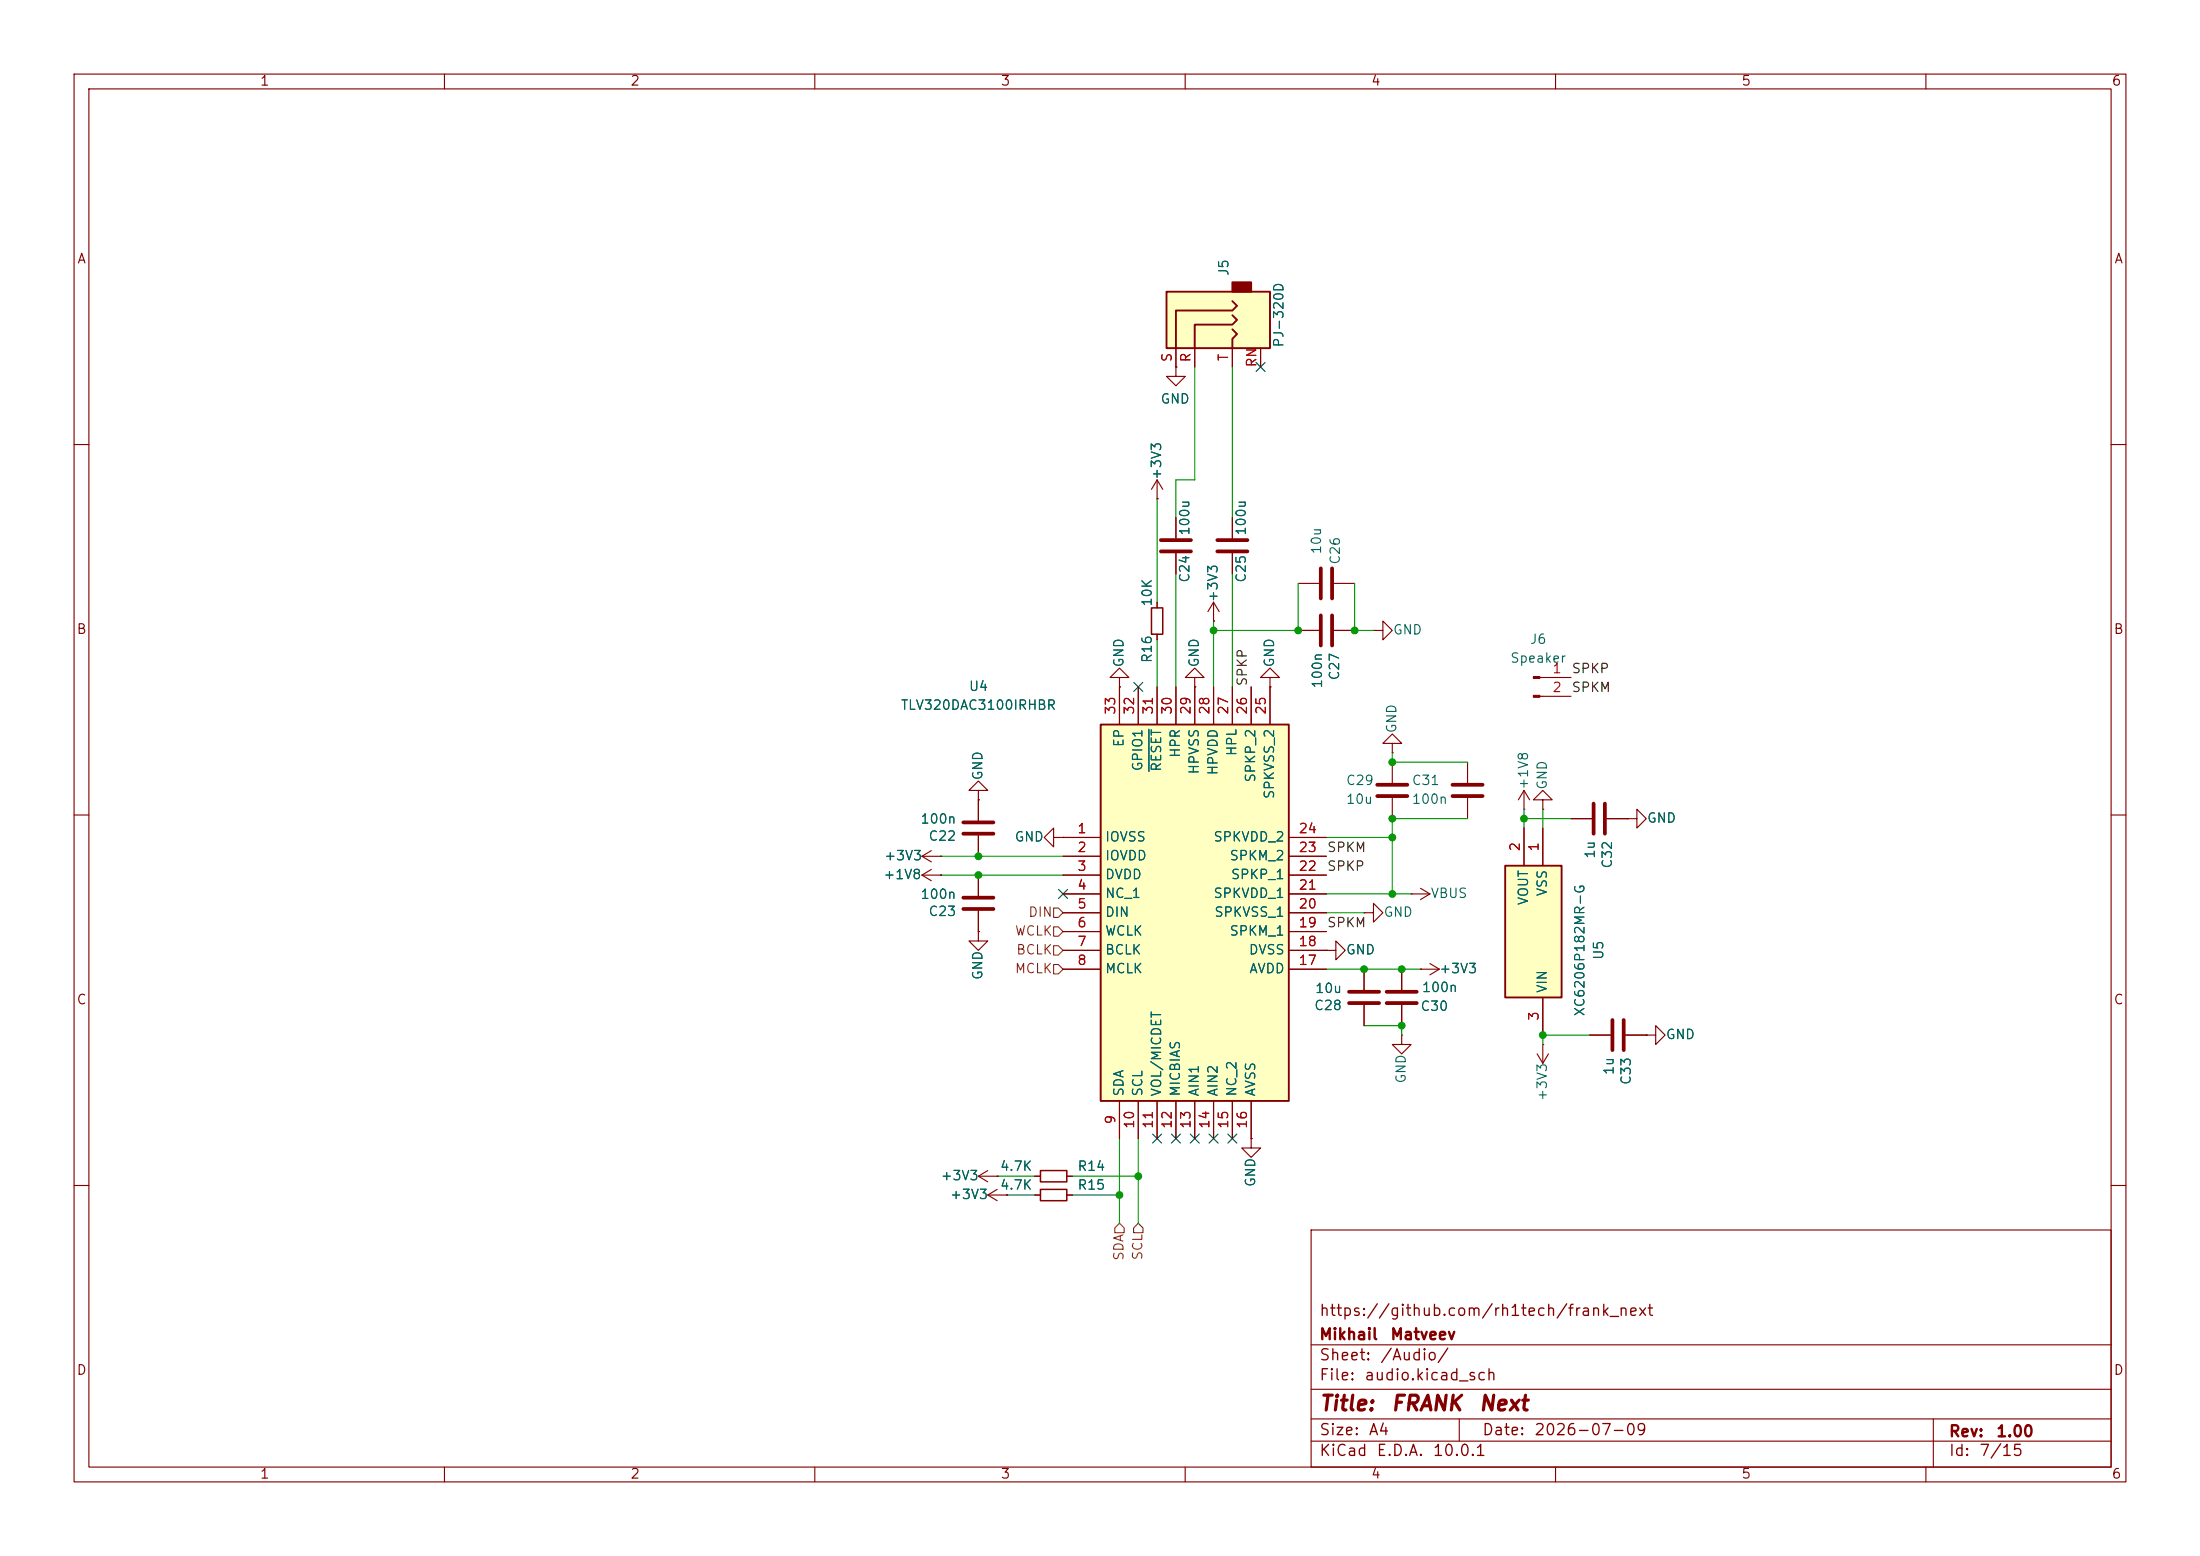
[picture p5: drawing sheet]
<svg xmlns="http://www.w3.org/2000/svg" width="297mm" height="210mm" viewBox="0 0 297 210" stroke-linecap="round" stroke-linejoin="round" font-family="sans-serif">
<g fill="none" stroke="#840000" stroke-width=".15">
<path d="M10 10h277v190h-277zM12 12h273v186h-273zM60 10v2M110 10v2M160 10v2M210 10v2M260 10v2M10 60h2M158.7 69.9v2.7M158.7 74.7v2.8M166.4 69.9v2.7M166.4 74.7v2.8"/>
<path d="M285 60h2M151.1 91.4h1.3l-1.3-1.2-1.2 1.2h1.2v1.3M151.1 92.7h.1M156.2 81.3v.7M156.2 85.6v.8M161.3 91.4h1.3l-1.3-1.2-1.3 1.2h1.3v1.3M161.3 92.7h.1M163.8 83.8h.1M163.8 81.3l-.7 1.3M163.8 81.3l.8 1.3M163.8 81.3v2.5M171.4 91.4h1.3l-1.3-1.2-1.2 1.2h1.2v1.3"/>
<path d="M171.4 92.7h.1M185.4 85.1h1.3v-1.3l1.3 1.3-1.3 1.3v-1.3M185.4 85.1h.1M207.9 91.4h4.2M207.9 94h4.2M10 110h2M132.1 118.1v2.8M188 102.9v2.8M188 107.7v2.8M205.7 109.2h.1M205.7 106.7l-.7 1.3M205.7 106.7l.8 1.3"/>
<path d="M205.7 106.7v2.5M208.3 108h1.2l-1.2-1.3-1.3 1.3h1.3v1.2M208.3 109.2h.1M285 110h2M132.1 122.9v2.8M10 160h2M177 166h108v32h-108zM285 160h2M60 198v2M110 198v2M160 198v2M177 194.5h108"/>
<path d="M177 191.5h108M177 187.5h108M177 181.5h108M197 191.5v3M210 198v2M260 198v2M261 191.5v6.5"/>
</g>
<path d="M156.7 72.9h4.1M156.7 74.4h4.1M164.3 72.9h4.1M164.3 74.4h4.1M185.9 105.9h4.1M185.9 107.4h4.1M130 122.7h4.1M130 121.2h4.1" fill="none" stroke="#840000" stroke-width=".51"/>
<g fill="#840000" stroke="#840000" stroke-width=".15">
<path d="M207 91.3h.9v.3h-.9z"/>
<path d="M207 93.9h.9v.2h-.9z"/>
</g>
<path d="M155.4 82h1.6v3.6h-1.6z" fill="none" stroke="#840000" stroke-width=".2"/>
<path d="M203.2 116.8h7.6v17.8h-7.6z" fill="#ffffc2"/>
<path d="M203.2 116.8h7.6v17.8h-7.6z" fill="none" stroke="#840000" stroke-width=".25"/>
<g fill="none" stroke="#840000" stroke-width=".15">
<path d="M156.2 67.3h.1M156.2 64.8l-.8 1.2M156.2 64.8l.8 1.2M156.2 64.8v2.5M175.3 78.7h2.8M180.1 78.7h2.8M205.7 111.8v5M208.3 111.8v5M212.1 110.5h2.8M216.9 110.5h2.8M219.7 110.5h1.3v-1.3l1.2 1.3-1.2 1.3v-1.3M219.7 110.5h.1"/>
<path d="M208.3 134.6v5.1M214.6 139.7h2.8M219.5 139.7h2.7"/>
</g>
<path d="M178.3 76.7v4.1M179.8 76.7v4.1M215.1 108.5v4M216.7 108.5v4M217.7 137.7v4M219.2 137.7v4" fill="none" stroke="#840000" stroke-width=".51"/>
<path d="M157.5 39.4h13.9v7.6h-13.9z" fill="#ffffc2"/>
<path d="M166.4 38.1h2.5v1.3h-2.5z" fill="#840000" stroke="#840000" stroke-width=".25"/>
<path d="M157.5 39.4h13.9v7.6h-13.9zM166.4 42.5l.6 .7-.6 .6h-5.1v3.2M166.4 44.5l.6 .6-.6 .6v1.3M166.4 40.6l.6 .7-.6 .6h-7.7v5.1" fill="none" stroke="#840000" stroke-width=".25"/>
<g fill="none" stroke="#840000" stroke-width=".15">
<path d="M158.7 49.5v1.3h-1.2l1.2 1.3 1.3-1.3h-1.3M158.7 49.5h.1M158.7 47v2.5M161.3 47v2.5M166.4 47v2.5M170.2 47v2.5M175.3 85.1h2.8M180.1 85.1h2.8M124.5 115.6l1.2 .7M124.5 115.6h2.5M124.5 118.1l1.2 .8M124.5 118.1h2.5"/>
<path d="M125.7 114.8l-1.2 .8M125.7 117.3l-1.2 .8M127 115.6h.1M127 118.1h.1M188 100.3h1.2l-1.2-1.2-1.3 1.2h1.3v1.3M188 101.6h.1M191.8 119.9l1.2 .8M179.1 128.3h1.2v-1.3l1.3 1.3-1.3 1.2v-1.2M179.1 128.3h.1M184.1 123.2h1.3v-1.3l1.3 1.3-1.3 1.3v-1.3M184.1 123.2h.1M184.1 130.8v2.8"/>
<path d="M184.1 135.6v2.8M189.2 139.7v1.3h1.3l-1.3 1.2-1.2-1.2h1.2M189.2 139.7h.1M189.2 130.8v2.8M189.2 135.6v2.8M190.5 120.7h.1M190.5 120.7h2.5M191.8 130.8h.1M191.8 130.8h2.5M193 120.7l-1.2 .7M193 130l1.3 .8M194.3 130.8l-1.3 .8"/>
<path d="M222.2 139.7h1.3v-1.3l1.3 1.3-1.3 1.3v-1.3M222.2 139.7h.1M132.1 158.8l1.2 .7M132.1 158.8h2.5M133.3 158l-1.2 .8M134.6 158.8h.1M139.7 158.8h.8M144 158.8h.8M168.9 153.7v1.2h1.3l-1.3 1.3-1.3-1.3h1.3M168.9 153.7h.1M207.5 142.2l.8 1.3M208.3 141h.1"/>
<path d="M208.3 141v2.5M209 142.2l-.7 1.3M133.3 161.3l1.3 .8M133.3 161.3h2.6M134.6 160.5l-1.3 .8M135.9 161.3h.1M139.7 161.3h.8M144 161.3h.8"/>
</g>
<path d="M178.3 83.1v4M179.8 83.1v4M182.1 135.4h4.1M182.1 133.9h4.1M187.2 135.4h4.1M187.2 133.9h4.1" fill="none" stroke="#840000" stroke-width=".51"/>
<path d="M140.5 158h3.5v1.5h-3.5zM140.5 160.5h3.5v1.6h-3.5z" fill="none" stroke="#840000" stroke-width=".2"/>
<path d="M148.6 97.8h25.4v50.8h-25.4z" fill="#ffffc2"/>
<path d="M148.6 97.8h25.4v50.8h-25.4z" fill="none" stroke="#840000" stroke-width=".25"/>
<g fill="none" stroke="#840000" stroke-width=".15">
<path d="M158.7 49.5h.1M158.7 47v2.5M161.3 47v2.5M166.4 47v2.5M170.2 47v2.5M156.2 67.3h.1M158.7 69.9v2.7M158.7 74.7v2.8M166.4 69.9v2.7M166.4 74.7v2.8M151.1 92.7h.1M151.1 92.7v5.1"/>
<path d="M153.7 92.7v5.1M156.2 81.3v.7M156.2 85.6v.8M156.2 92.7v5.1M158.7 92.7v5.1M161.3 92.7h.1M161.3 92.7v5.1M163.8 83.8h.1M163.8 92.7v5.1M166.4 92.7v5.1M168.9 92.7v5.1M171.4 92.7h.1"/>
<path d="M171.4 92.7v5.1M175.3 85.1h2.8M180.1 85.1h2.8M127 115.6h.1M127 118.1h.1M132.1 106.7h1.2l-1.2-1.3-1.3 1.3h1.3v1.3M132.1 108h.1M132.1 108v2.7M132.1 112.8v2.8M132.1 118.1v2.8M142.2 113v-1.2l-1.2 1.2 1.2 1.3v-1.3h1.3M143.5 113h.1"/>
<path d="M143.5 113h5.1M143.5 115.6h5.1M143.5 118.1h5.1M174 113h5.1M174 115.6h5.1M174 118.1h5.1M198.1 102.9v2.8M198.1 107.7v2.8M205.7 111.8v5M208.3 111.8v5M212.1 110.5h2.8M216.9 110.5h2.8"/>
<path d="M219.7 110.5h.1M132.1 125.7v1.3h1.2l-1.2 1.3-1.3-1.3h1.3M132.1 125.7h.1M132.1 122.9v2.8M143.5 120.7h5.1M143.5 123.2h5.1M143.5 125.7h5.1M143.5 128.3h5.1M143.5 130.8h5.1M174 120.7h5.1M174 123.2h5.1M174 125.7h5.1"/>
<path d="M174 128.3h5.1M174 130.8h5.1M179.1 128.3h.1M184.1 130.8v2.8M184.1 135.6v2.8M189.2 130.8v2.8M189.2 135.6v2.8M191.8 130.8h.1M208.3 134.6v5.1M214.6 139.7h2.8M219.5 139.7h2.7M222.2 139.7h.1"/>
<path d="M134.6 158.8h.1M139.7 158.8h.8M144 158.8h.8M151.1 148.6v5.1M153.7 148.6v5.1M156.2 148.6v5.1M158.7 148.6v5.1M161.3 148.6v5.1M163.8 148.6v5.1M166.4 148.6v5.1M168.9 153.7h.1M168.9 148.6v5.1"/>
<path d="M135.9 161.3h.1M139.7 161.3h.8M144 161.3h.8"/>
</g>
<path d="M155.1 98.4v5.7" fill="none" stroke="#006464" stroke-width=".15"/>
<path d="M130 112.5h4.1M130 111h4.1M196.1 105.9h4.1M196.1 107.4h4.1" fill="none" stroke="#840000" stroke-width=".51"/>
<path d="M142.2 130.2h.7l.6 .6-.6 .6h-.7zM142.2 125.1h.7l.6 .6-.6 .7h-.7zM142.2 122.6h.7l.6 .6-.6 .6h-.7zM142.2 127.6h.7l.6 .7-.6 .6h-.7zM151.1 165.1l.7 .6v.7h-1.3v-.7zM153.7 165.1l.6 .6v.7h-1.3v-.7z" fill="none" stroke="#725600" stroke-width=".15"/>
<g fill="none" stroke="#009600" stroke-width=".15">
<path d="M161.3 49.5v15.3h-2.6v5.1M166.4 49.5v20.4M156.2 67.3v14M158.7 77.5v15.2M166.4 77.5v15.2M175.3 78.7v6.4h-11.5M182.9 78.7v6.4h2.5M156.2 86.4v6.3M163.8 83.8v8.9M127 118.1h16.5M127 115.6h16.5M179.1 113h8.9"/>
<path d="M188 101.6v1.3h10.1M198.1 110.5h-10.1v10.2M205.7 110.5h6.4M205.7 109.2v2.6M208.3 109.2v2.6M179.1 130.8h12.7M179.1 123.2h5M179.1 120.7h11.4M184.1 138.4h5.1v1.3M214.6 139.7h-6.3v1.3M134.6 158.8h5.1M144.8 158.8h8.9"/>
<path d="M151.1 153.7v11.4M153.7 153.7v11.4M135.9 161.3h3.8M144.8 161.3h6.3"/>
</g>
<g fill="none" stroke="#000084" stroke-width=".15">
<path d="M169.6 48.9l1.2 1.2M170.8 48.9l-1.2 1.2M153.1 92.1l1.2 1.2M154.3 92.1l-1.2 1.2M142.9 120l1.2 1.3M144.1 120l-1.2 1.3M155.6 153.1l1.2 1.2M156.8 153.1l-1.2 1.2M158.1 153.1l1.3 1.2M159.4 153.1l-1.3 1.2M160.7 153.1l1.2 1.2M161.9 153.1l-1.2 1.2"/>
<path d="M163.2 153.1l1.2 1.2M164.4 153.1l-1.2 1.2M165.8 153.1l1.2 1.2M167 153.1l-1.2 1.2"/>
</g>
<g fill="#009600" stroke="#009600" stroke-width=".14">
<circle cx="163.8" cy="85.1" r=".46"/>
<circle cx="188" cy="102.9" r=".46"/>
<circle cx="182.9" cy="85.1" r=".46"/>
<circle cx="175.3" cy="85.1" r=".46"/>
<circle cx="132.1" cy="118.1" r=".46"/>
<circle cx="132.1" cy="115.6" r=".46"/>
<circle cx="153.7" cy="158.8" r=".46"/>
<circle cx="151.1" cy="161.3" r=".46"/>
<circle cx="184.1" cy="130.8" r=".46"/>
<circle cx="189.2" cy="130.8" r=".46"/>
<circle cx="189.2" cy="138.4" r=".46"/>
<circle cx="188" cy="120.7" r=".46"/>
<circle cx="208.3" cy="139.7" r=".46"/>
<circle cx="205.7" cy="110.5" r=".46"/>
<circle cx="188" cy="110.5" r=".46"/>
<circle cx="188" cy="113" r=".46"/>
</g>
<g font-size="2" fill="#840000">
<text x="178" y="190.9">Title:</text>
<text x="187.7" y="190.9">FRANK</text>
<text x="199.5" y="190.9">Next</text>
</g>
<g font-size="1.5" fill="#840000">
<text x="178" y="178">https://github.com/rh1tech/frank_next</text>
<text x="178" y="184">Sheet:</text>
<text x="178" y="181.2">Mikhail</text>
<text x="186.2" y="184">/Audio/</text>
<text x="187.6" y="181.2">Matveev</text>
<text x="178" y="186.7">File:</text>
<text x="184.1" y="186.7">audio.kicad_sch</text>
<text x="178" y="196.9">KiCad</text>
<text x="178" y="194.1">Size:</text>
<text x="184.7" y="194.1">A4</text>
<text x="185.7" y="196.9">E.D.A.</text>
<text x="193.3" y="196.9">10.0.1</text>
<text x="200" y="194.1">Date:</text>
<text x="207" y="194.1">2026-07-09</text>
<text x="263" y="194.3">Rev:</text>
<text x="263" y="196.9">Id:</text>
<text x="267.1" y="196.9">7/15</text>
<text x="269.4" y="194.3">1.00</text>
</g>
<g font-size="1.3" fill="#840000">
<text x="35" y="11.9">1</text>
<text x="85" y="11.9">2</text>
<text x="135" y="11.9">3</text>
<text x="185" y="11.9">4</text>
<text x="235" y="11.9">5</text>
<text x="285" y="11.9">6</text>
<text x="10.3" y="35.9">A</text>
<text x="285.3" y="35.9">A</text>
<text x="10.3" y="85.9">B</text>
<text x="285.3" y="85.9">B</text>
<text x="10.3" y="135.9">C</text>
<text x="285.3" y="135.9">C</text>
<text x="10.3" y="185.9">D</text>
<text x="285.3" y="185.9">D</text>
<text x="35" y="199.9">1</text>
<text x="85" y="199.9">2</text>
<text x="135" y="199.9">3</text>
<text x="185" y="199.9">4</text>
<text x="235" y="199.9">5</text>
<text x="285" y="199.9">6</text>
</g>
<g font-size="1.3" fill="#006464">
<text x="166.2" y="37.3" transform="rotate(-90 166.2 37.3)">J5</text>
<text x="173.6" y="47" transform="rotate(-90 173.6 47)">PJ-320D</text>
<text x="156.6" y="54.8">GND</text>
<text x="157.1" y="64.9" transform="rotate(-90 157.1 64.9)">+3V3</text>
<text x="160.9" y="72.4" transform="rotate(-90 160.9 72.4)">100u</text>
<text x="168.5" y="72.4" transform="rotate(-90 168.5 72.4)">100u</text>
<text x="178.7" y="74.9" transform="rotate(-90 178.7 74.9)">10u</text>
<text x="181.2" y="76.3" transform="rotate(-90 181.2 76.3)">C26</text>
<text x="155.8" y="82" transform="rotate(-90 155.8 82)">10K</text>
<text x="160.9" y="78.7" transform="rotate(-90 160.9 78.7)">C24</text>
<text x="164.7" y="81.4" transform="rotate(-90 164.7 81.4)">+3V3</text>
<text x="168.5" y="78.7" transform="rotate(-90 168.5 78.7)">C25</text>
<text x="155.8" y="89.6" transform="rotate(-90 155.8 89.6)">R16</text>
<text x="188" y="86">GND</text>
<text x="203.8" y="89.8">Speaker</text>
<text x="206.5" y="87.2">J6</text>
<text x="130.7" y="93.6">U4</text>
<text x="152" y="90.2" transform="rotate(-90 152 90.2)">GND</text>
<text x="162.2" y="90.2" transform="rotate(-90 162.2 90.2)">GND</text>
<text x="172.3" y="90.2" transform="rotate(-90 172.3 90.2)">GND</text>
<text x="178.8" y="93" transform="rotate(-90 178.8 93)">100n</text>
<text x="181.1" y="91.9" transform="rotate(-90 181.1 91.9)">C27</text>
<text x="121.5" y="96.1">TLV320DAC3100IRHBR</text>
<text x="152" y="100.9" transform="rotate(-90 152 100.9)">EP</text>
<text x="188.8" y="99.1" transform="rotate(-90 188.8 99.1)">GND</text>
<text x="132.9" y="105.4" transform="rotate(-90 132.9 105.4)">GND</text>
<text x="154.5" y="104.2" transform="rotate(-90 154.5 104.2)">GPIO1</text>
<text x="157.1" y="104.2" transform="rotate(-90 157.1 104.2)">RESET</text>
<text x="159.6" y="102.4" transform="rotate(-90 159.6 102.4)">HPR</text>
<text x="162.2" y="104.6" transform="rotate(-90 162.2 104.6)">HPVSS</text>
<text x="164.7" y="104.7" transform="rotate(-90 164.7 104.7)">HPVDD</text>
<text x="167.2" y="102.1" transform="rotate(-90 167.2 102.1)">HPL</text>
<text x="169.8" y="105.7" transform="rotate(-90 169.8 105.7)">SPKP_2</text>
<text x="172.3" y="107.9" transform="rotate(-90 172.3 107.9)">SPKVSS_2</text>
<text x="181.6" y="106.3">C29</text>
<text x="190.5" y="106.3">C31</text>
<text x="206.6" y="106.7" transform="rotate(-90 206.6 106.7)">+1V8</text>
<text x="209.1" y="106.7" transform="rotate(-90 209.1 106.7)">GND</text>
<text x="124.2" y="111.5">100n</text>
<text x="125.3" y="113.8">C22</text>
<text x="136.9" y="113.9">GND</text>
<text x="149.1" y="113.9">IOVSS</text>
<text x="163.7" y="113.9">SPKVDD_2</text>
<text x="181.6" y="108.8">10u</text>
<text x="190.5" y="108.8">100n</text>
<text x="222.3" y="111.4">GND</text>
<text x="119.2" y="119">+1V8</text>
<text x="119.3" y="116.4">+3V3</text>
<text x="149.1" y="116.4">IOVDD</text>
<text x="149.1" y="119">DVDD</text>
<text x="165.9" y="116.4">SPKM_2</text>
<text x="166.1" y="119">SPKP_1</text>
<text x="215.6" y="116" transform="rotate(-90 215.6 116)">1u</text>
<text x="217.9" y="117.3" transform="rotate(-90 217.9 117.3)">C32</text>
<text x="124.2" y="121.6">100n</text>
<text x="125.3" y="124">C23</text>
<text x="149.1" y="121.5">NC_1</text>
<text x="149.1" y="124.1">DIN</text>
<text x="163.7" y="121.5">SPKVDD_1</text>
<text x="163.8" y="124.1">SPKVSS_1</text>
<text x="186.7" y="124.1">GND</text>
<text x="193" y="121.5">VBUS</text>
<text x="206.6" y="122.3" transform="rotate(-90 206.6 122.3)">VOUT</text>
<text x="209.1" y="121.1" transform="rotate(-90 209.1 121.1)">VSS</text>
<text x="149.1" y="126.6">WCLK</text>
<text x="149.1" y="129.1">BCLK</text>
<text x="149.1" y="131.7">MCLK</text>
<text x="165.9" y="126.6">SPKM_1</text>
<text x="168.5" y="129.1">DVSS</text>
<text x="168.6" y="131.7">AVDD</text>
<text x="181.6" y="129.1">GND</text>
<text x="194.2" y="131.7">+3V3</text>
<text x="216.8" y="129.6" transform="rotate(-90 216.8 129.6)">U5</text>
<text x="132.9" y="132.4" transform="rotate(-90 132.9 132.4)">GND</text>
<text x="177.3" y="136.7">C28</text>
<text x="177.4" y="134.3">10u</text>
<text x="191.7" y="136.8">C30</text>
<text x="191.9" y="134.2">100n</text>
<text x="209.1" y="134.1" transform="rotate(-90 209.1 134.1)">VIN</text>
<text x="214.2" y="137.3" transform="rotate(-90 214.2 137.3)">XC6206P182MR-G</text>
<text x="224.8" y="140.6">GND</text>
<text x="152" y="148.1" transform="rotate(-90 152 148.1)">SDA</text>
<text x="154.5" y="148.1" transform="rotate(-90 154.5 148.1)">SCL</text>
<text x="157.1" y="148.1" transform="rotate(-90 157.1 148.1)">VOL/MICDET</text>
<text x="159.6" y="148.1" transform="rotate(-90 159.6 148.1)">MICBIAS</text>
<text x="162.2" y="148.1" transform="rotate(-90 162.2 148.1)">AIN1</text>
<text x="164.7" y="148.1" transform="rotate(-90 164.7 148.1)">AIN2</text>
<text x="167.2" y="148.1" transform="rotate(-90 167.2 148.1)">NC_2</text>
<text x="169.8" y="148.1" transform="rotate(-90 169.8 148.1)">AVSS</text>
<text x="190.1" y="146.3" transform="rotate(-90 190.1 146.3)">GND</text>
<text x="209.1" y="148.7" transform="rotate(-90 209.1 148.7)">+3V3</text>
<text x="218.2" y="145.2" transform="rotate(-90 218.2 145.2)">1u</text>
<text x="220.5" y="146.5" transform="rotate(-90 220.5 146.5)">C33</text>
<text x="126.9" y="159.6">+3V3</text>
<text x="134.9" y="160.9">4.7K</text>
<text x="134.9" y="158.3">4.7K</text>
<text x="145.4" y="160.9">R15</text>
<text x="145.4" y="158.3">R14</text>
<text x="169.8" y="160.3" transform="rotate(-90 169.8 160.3)">GND</text>
<text x="128.2" y="162.2">+3V3</text>
</g>
<g font-size="1.3" fill="#a90000">
<text x="158.5" y="49" transform="rotate(-90 158.5 49)">S</text>
<text x="161" y="49" transform="rotate(-90 161 49)">R</text>
<text x="166.1" y="48.8" transform="rotate(-90 166.1 48.8)">T</text>
<text x="169.9" y="49.7" transform="rotate(-90 169.9 49.7)">RN</text>
<text x="209.5" y="91.2">1</text>
<text x="209.5" y="93.7">2</text>
<text x="150.9" y="96.6" transform="rotate(-90 150.9 96.6)">33</text>
<text x="153.4" y="96.6" transform="rotate(-90 153.4 96.6)">32</text>
<text x="156" y="96.6" transform="rotate(-90 156 96.6)">31</text>
<text x="158.5" y="96.6" transform="rotate(-90 158.5 96.6)">30</text>
<text x="161" y="96.6" transform="rotate(-90 161 96.6)">29</text>
<text x="163.6" y="96.6" transform="rotate(-90 163.6 96.6)">28</text>
<text x="166.1" y="96.6" transform="rotate(-90 166.1 96.6)">27</text>
<text x="168.7" y="96.6" transform="rotate(-90 168.7 96.6)">26</text>
<text x="171.2" y="96.6" transform="rotate(-90 171.2 96.6)">25</text>
<text x="145.3" y="112.8">1</text>
<text x="175.2" y="112.8">24</text>
<text x="145.3" y="115.3">2</text>
<text x="145.3" y="117.9">3</text>
<text x="175.2" y="117.9">22</text>
<text x="175.2" y="115.3">23</text>
<text x="205.5" y="115" transform="rotate(-90 205.5 115)">2</text>
<text x="208" y="115" transform="rotate(-90 208 115)">1</text>
<text x="145.3" y="120.4">4</text>
<text x="145.3" y="122.9">5</text>
<text x="145.3" y="125.5">6</text>
<text x="175.2" y="125.5">19</text>
<text x="175.2" y="122.9">20</text>
<text x="175.2" y="120.4">21</text>
<text x="145.3" y="128">7</text>
<text x="145.3" y="130.6">8</text>
<text x="175.2" y="130.6">17</text>
<text x="175.2" y="128">18</text>
<text x="208" y="137.9" transform="rotate(-90 208 137.9)">3</text>
<text x="150.9" y="151.8" transform="rotate(-90 150.9 151.8)">9</text>
<text x="153.4" y="152.4" transform="rotate(-90 153.4 152.4)">10</text>
<text x="156" y="152.4" transform="rotate(-90 156 152.4)">11</text>
<text x="158.5" y="152.4" transform="rotate(-90 158.5 152.4)">12</text>
<text x="161" y="152.4" transform="rotate(-90 161 152.4)">13</text>
<text x="163.6" y="152.4" transform="rotate(-90 163.6 152.4)">14</text>
<text x="166.1" y="152.4" transform="rotate(-90 166.1 152.4)">15</text>
<text x="168.7" y="152.4" transform="rotate(-90 168.7 152.4)">16</text>
</g>
<g font-size="1.3" fill="#0f0f0f">
<text x="168.6" y="92.7" transform="rotate(-90 168.6 92.7)">SPKP</text>
<text x="212.1" y="91.2">SPKP</text>
<text x="212.1" y="93.7">SPKM</text>
<text x="179.1" y="117.8">SPKP</text>
<text x="179.1" y="115.3">SPKM</text>
<text x="179.1" y="125.5">SPKM</text>
</g>
<g font-size="1.3" fill="#725600">
<text x="138.7" y="124.1">DIN</text>
<text x="136.9" y="131.7">MCLK</text>
<text x="136.9" y="126.6">WCLK</text>
<text x="137.1" y="129.1">BCLK</text>
<text x="152" y="170.2" transform="rotate(-90 152 170.2)">SDA</text>
<text x="154.5" y="170.2" transform="rotate(-90 154.5 170.2)">SCL</text>
</g>
</svg>
